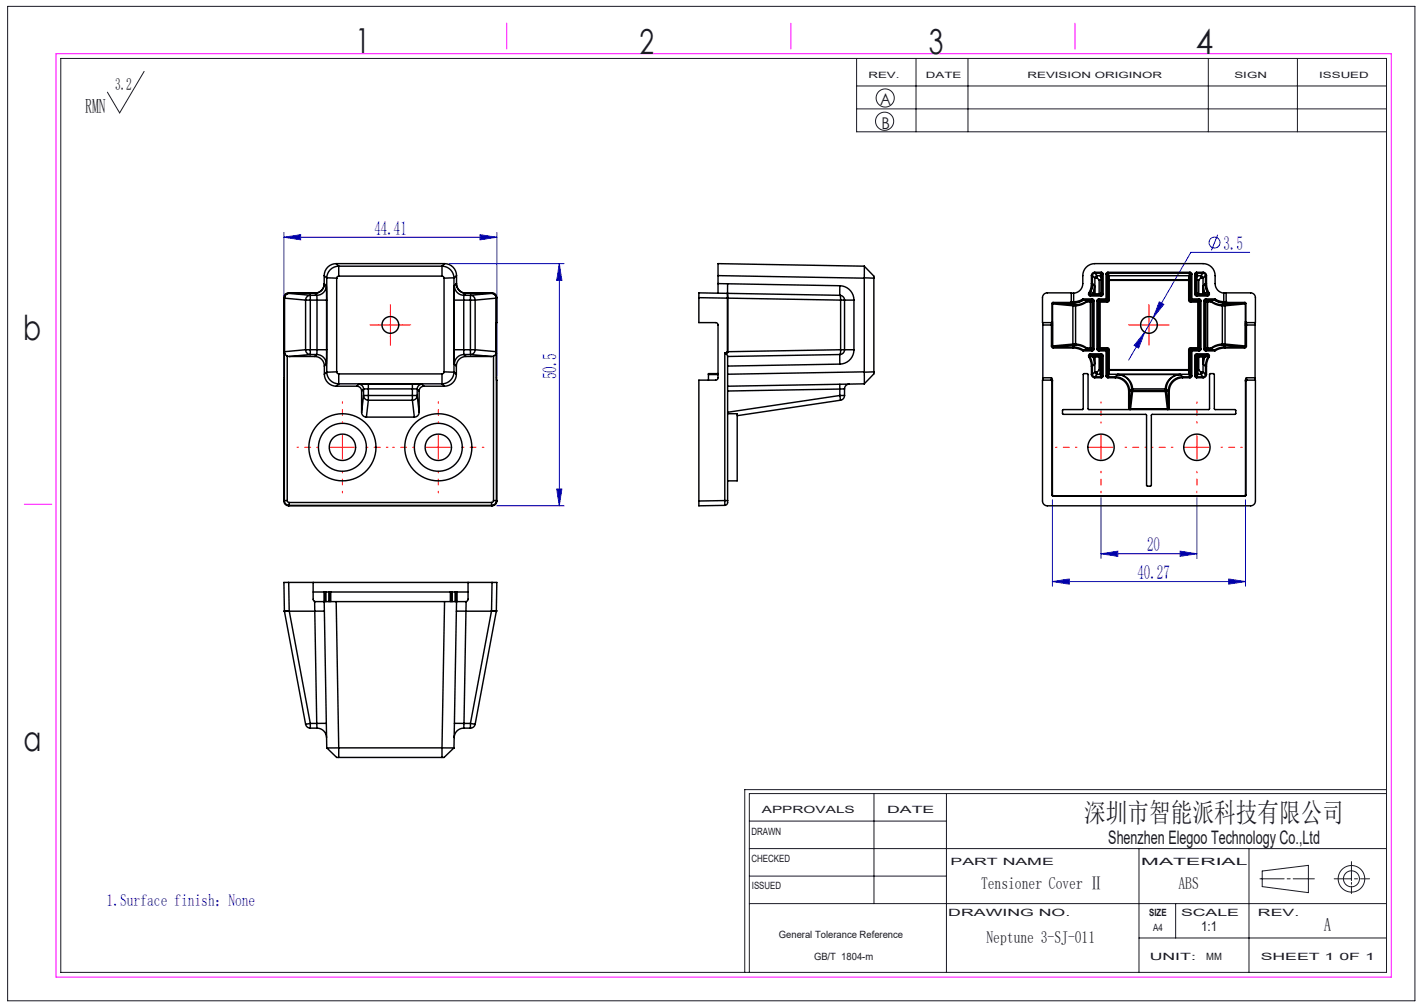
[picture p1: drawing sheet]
<svg xmlns="http://www.w3.org/2000/svg" width="297mm" height="210mm" viewBox="0 0 297 210" stroke-linecap="round" stroke-linejoin="round" font-family="sans-serif">
<g fill="none" stroke="#191924" stroke-width=".21">
<path d="M1.6 1.3h293.5v207.4h-293.5zM12.7 12.2h276.5v190.6h-276.5zM30.1 14.9l-5.1 8.6-2.6-4.3M178.7 12.2v15.3h110.5M178.7 17.9h110.5M191.1 12.2v15.3M201.9 12.2v15.3M252 12.2v15.3M270.6 12.2v15.3M178.7 22.7h110.5M156.3 177h132.9M156.3 171.2h41.1"/>
<path d="M182.3 165.5v22.9M197.4 165.5v37.3M237.6 177v25.8M260.5 177v25.8M281.9 179.7v4M289.2 165.5h-132.9v37.3M289.2 164.7h-133.9v38.1M156.3 188.4h132.9M156.3 182.7h41.1M237.6 195.6h51.6M245.2 188.4v7.2M262.8 183.3h5"/>
<path d="M263.3 181.6l9.6-1.1v5.7l-9.6-1.3zM268.5 183.3h.6M269.7 183.3h4.4M278.3 183.3h3.6M281.9 184v.4M281.9 184.8v1.5M282.5 183.3h.6M283.8 183.3h1.9"/>
<circle cx="184.5" cy="25.3" r="1.89"/>
<circle cx="184.6" cy="20.4" r="1.89"/>
<circle cx="281.9" cy="183.3" r="1.67"/>
<circle cx="281.9" cy="183.3" r="2.77"/>
</g>
<path d="M11.7 11.2h278.5v192.6h-278.5zM105.7 4.8v5.4M165 4.8v5.4M224.2 4.8v5.4M5.1 105.1h5.7" fill="none" stroke="#f0f" stroke-width=".21"/>
<g fill="none" stroke="#00f" stroke-width=".21">
<path d="M59.2 49.5l3.5-.6v1.1zM59.2 48.5v29.8M59.2 49.5h44.4M93.7 55h24M100.1 48.9l3.5 .6-3.5 .5zM103.6 48.5v29.8M116.7 55v50.5M116.7 55l.5 3.5h-1.1zM254 49l-1.3 3.2M260.6 52.6h-12.2l-13 22.5M238.8 69.3l-1.3 3.3-1-.6zM241.8 62.9l.9 .6-2.2 2.7z"/>
<path d="M103.6 105.5h14.1M116.1 102h1.1l-.5 3.5zM219.5 104.2v18.1M229.6 115.5l3.5-.6v1.1zM229.6 103.8v12.7M229.6 115.5h20M246.1 114.9l3.5 .6-3.5 .5zM249.6 103.8v12.7M259.8 104.2v18.1M219.5 121.3l3.5-.6v1.1zM219.5 121.3h40.3M256.3 120.7l3.5 .6-3.5 .5z"/>
<circle cx="253.3" cy="50.6" r="1.14"/>
</g>
<g fill="none" stroke="#f00" stroke-width=".21" stroke-dasharray="30.5 1.3 1.3 1.3" stroke-dashoffset="30.1">
<path d="M66.4 93.3h-4.5M71.4 88.3v-4.5M71.4 98.3v4.5M76.4 93.3h4.5M86.4 93.3h-4.5M91.4 88.3v-4.5M91.4 98.3v4.5M96.4 93.3h4.5M224.6 93.3h-4.5M229.6 88.3v-4.5M229.6 98.3v4.5M234.6 93.3h4.5"/>
<path d="M244.6 93.3h-4.5M249.6 88.3v-4.5M249.6 98.3v4.5M254.6 93.3h4.5"/>
</g>
<path d="M78.9 67.8h-1.7M81.4 65.3v-1.8M81.4 70.3v1.7M83.9 67.8h1.8M237.1 67.8h-1.7M239.6 65.3v-1.8M239.6 70.3v1.7M242.1 67.8h1.8" fill="none" stroke="#f00" stroke-width=".21" stroke-dasharray="30.5 1.3 1.3 1.3"/>
<path d="M78.9 67.8h5M81.4 65.3v5M237.1 67.8h5M239.6 65.3v5M68.9 93.3h5M71.4 90.8v5M88.9 93.3h5M91.4 90.8v5M227.1 93.3h5M229.6 90.8v5M247.1 93.3h5M249.6 90.8v5" fill="none" stroke="#f00" stroke-width=".21"/>
<g fill="#00f">
<path d="M238.8 69.3l-2.3 2.7 1 .6zM241.8 62.9l-1.3 3.3 2.2-2.7zM229.6 115.5l3.5-.6v1.1zM246.1 114.9l3.5 .6-3.5 .5z"/>
<path d="M59.2 49.5l3.5-.6v1.1zM100.1 48.9l3.5 .6-3.5 .5z"/>
<path d="M116.1 102h1.1l-.5 3.5zM116.7 55l.5 3.5h-1.1z"/>
<path d="M219.5 121.3l3.5-.6v1.1zM256.3 120.7l3.5 .6-3.5 .5z"/>
</g>
<g fill="none" stroke="#000" stroke-width=".3">
<path d="M67.6 59.1a2 2 0 0 1-2 2M67.6 57.5l.6 .5M67.6 59.1l.5 .5M67.6 57.5v1.6M67.7 59.2a2 2 0 0 1-2 2h-5.4M68.1 59.6v3M68.1 59.6a2 2 0 0 1-2 2M68.2 58v19.5M68.2 57.9l2 .1M68.2 57.9v.1M70.1 55a2.5 2.5 0 0 0-2.5 2.5M70.1 55l.5 .5"/>
<path d="M70.1 55h22.6M70.2 58v19.5M70.6 57.6l-.3 .1-.1 .3M70.6 55.5a2.5 2.5 0 0 0-2.4 2.4M70.6 57.6h21.6M70.6 55.5v2.1M70.6 55.5h21.6M92.2 57.6l.3 .1 .1 .3M92.2 55.5a2.5 2.5 0 0 1 2.5 2.4M92.2 55.5v2.1M92.6 58v19.5M92.7 55a2.5 2.5 0 0 1 2.5 2.5"/>
<path d="M92.7 55l-.5 .5M94.7 57.9l-2.1 .1M94.7 57.9v.1M94.7 58v19.5M94.8 59.6l-.1 3M94.8 59.6a2 2 0 0 0 2 2M95.2 59.2a2 2 0 0 0 2 2M95.2 59.1a2 2 0 0 0 2 2M95.2 57.5l-.5 .5M95.2 57.5v1.6M95.2 59.1l-.4 .5M149.8 59.1v2"/>
<path d="M149.8 57.5v1.6M149.8 59.1l2 .1M149.8 57.5l30.5 .5M151.8 59.2v2M151.8 59.2l23.4 .4M175.2 59.6v2M175.2 59.6a3 3 0 0 1 2.9 3M180.3 55.5v2.4M180.3 55.5l-30.5-.5v2.5M180.3 55.5l2 2.1v.4M180.3 58v19.5M180.3 57.9l2 .1"/>
<path d="M180.3 57.9v.1M182.3 58v19.5M227.6 59.1l-.2 1.4-.3 .6M227.6 59.1h.2M227.6 57.5h.2M227.6 57.5v1.6M227.8 59.1v.8l-.5 1.3M227.8 57.5v1.6M227.8 57.5l.6 .5M227.8 59.1l.1 .1M227.9 59.2l-.2 1-.4 1M227.9 59.2l.4 .4"/>
<path d="M228.3 59.6l-.3 1.4M228.3 59.6v1.7M228.3 56.8a.7 .7 0 0 0-.7 .7M228.3 56.8v.2M228.3 57l-.3 .1-.2 .4M228.3 56.8h1.4M228.3 57h1.4M228.3 57l.6 .5M228.4 58v3.3M228.4 58h.4M228.8 58l.4 .4M228.9 57.5l-.4 .1-.1 .4"/>
<path d="M228.9 57.5h.5M228.9 57.5v.5M229.2 58.4v2.9M229.2 58.4h.4M229.4 57.5l.2 .2M229.6 58.4v2.7M229.6 57.7v.7M229.7 56.8l.3 .1 .1 .3M229.7 56.8v.2M229.7 57l.2 .2M229.7 57l-.3 .5M229.9 57.2h.2"/>
<path d="M229.9 57.2v4.1M229.9 57.2l-.3 .5M230.1 57.2v4.1M230.7 57.2h.2M230.7 57.2v5.1M230.9 57.2v5.1M230.9 57.2l.2 .5M231.1 56.8l-.3 .1-.1 .3M231.1 57l-.2 .2M231.1 56.8v.2M231.1 56.8h17.1M231.1 57h17.1"/>
<path d="M231.1 57l.2 .5M231.1 57.7v.8M231.1 58.5h.2M231.1 58.5v4.1M231.3 57.5l-.2 .2M231.3 57.5h16.6M231.3 57.5v.8M231.3 58.3l-.2 .2M231.3 58.3v.2M231.3 58.3h16.6M231.3 58.5v4.1M231.3 58.5h16.6"/>
<path d="M247.9 58.3l.2 .2M247.9 58.5h.2M247.9 58.3v.2M247.9 58.5v4.1M247.9 57.5l.2 .2M247.9 57.5v.8M248.1 58.5v4.1M248.1 57.7v.8M248.2 56.8l.3 .1 .1 .3M248.2 56.8v.2M248.2 57l.2 .2M248.2 57l-.3 .5"/>
<path d="M248.4 57.2h.2M248.4 57.2v5.1M248.4 57.2l-.3 .5M248.6 57.2v5.1M249.2 57.2h.2M249.2 57.2v4.1M249.4 57.2v4.1M249.4 57.2l.2 .5M249.6 56.8l-.3 .1-.1 .3M249.6 56.8v.2M249.6 57l-.2 .2M249.6 56.8h1.3"/>
<path d="M249.6 57h1.3M249.6 57l.2 .5M249.6 57.7l.1 .7M249.7 58.4v2.7M249.7 58.4h.3M249.8 57.5l-.2 .2M249.8 57.5h.6M250 58.4v2.9M250.4 57.5l.4 .1 .1 .4M250.4 57.5v.5M250.4 58l-.4 .4M250.9 58h-.5"/>
<path d="M250.9 58v3.3M250.9 56.8a.7 .7 0 0 1 .7 .7M250.9 56.8v.2M250.9 57l.4 .1 .1 .4M250.9 57l-.5 .5M251 59.6l.3 1.4M251 59.6v1.7M251.4 59.2l.1 1 .5 1M251.4 59.2l-.4 .4M251.4 57.5h.2M251.4 59.1l.1 .8 .5 1.3M251.4 59.1h.2"/>
<path d="M251.4 57.5v1.6M251.4 57.5l-.5 .5M251.4 59.1v.1M251.6 59.1l.1 .7 .5 1.3M251.6 57.5v1.6M59.2 62.1l.1 42.3M59.2 62.1l.1 .1M59.3 78.8l-.1 25.7M59.3 62.2h.1M59.3 73.3l.1 .5M59.3 73.3h.1M59.3 62.2v11.1"/>
<path d="M59.3 62.2l4.4 .4M59.4 73.8l.5 .5M59.9 74.3h.4M59.9 74.3v30.1M60.2 61.1h5.4M60.2 61.1a1 1 0 0 0-1 1M60.2 61.1l.1 .1M60.3 61.2a1 1 0 0 0-1 1M60.3 61.2l4.4 .4M60.3 74.3h5.4M63.7 62.6h1M63.7 72.9h1"/>
<path d="M63.7 72.9a1 1 0 0 0 1 1M63.7 62.6v10.3M63.7 72.9l-4.4 .4M64.7 61.6v1M64.7 61.6a1 1 0 0 0-1 1M64.7 72.9v1M64.7 73.9h1.4M64.7 72.9h1.4M64.7 62.6h1.4M64.7 61.6h1.4M64.7 62.6v10.3M64.7 73.9l-4.4 .4"/>
<path d="M65.6 61.1l.5 .5M65.7 74.3a2 2 0 0 1 2 2M66.1 73.9a2 2 0 0 1 2 2M66.1 61.6v1M66.1 73.9l-.4 .4M66.1 72.9v1M66.1 72.9h2M66.1 62.6h2M66.1 62.6v10.3M67.7 78a2.5 2.5 0 0 0 2.5 2.5M67.7 76.3v1.7M68.1 75.9l-.4 .4"/>
<path d="M68.1 72.9v3M68.1 62.6v10.3M68.2 77.5v.1M68.2 77.5l-.5 .5M68.2 77.6a2.5 2.5 0 0 0 2.4 2.4M70.2 77.5l.1 .3 .3 .2M70.2 77.5l-2 .1M70.6 78h21.6M70.6 78v2M92.2 78v2M92.6 77.5l-.1 .3-.3 .2M92.6 77.5l2.1 .1"/>
<path d="M94.7 77.6a2.5 2.5 0 0 1-2.5 2.4M94.7 77.5v.1M94.7 77.5l.5 .5M94.7 72.9l.1 3M94.7 62.6h2M94.7 72.9h2M94.7 62.6v10.3M94.8 75.9l.4 .4M95.2 78a2.5 2.5 0 0 1-2.5 2.5M95.2 76.3v1.7M96.7 72.9l.1 1M96.7 62.6v10.3"/>
<path d="M96.7 72.9h1.4M96.7 62.6h1.4M96.8 61.6l-.1 1M96.8 73.9a2 2 0 0 0-2 2M96.8 73.9h1.3M96.8 61.6h1.3M96.8 73.9l.4 .4M97.2 74.3a2 2 0 0 0-2 2M97.2 74.3h5.3M97.2 61.2h5.3M97.2 61.1l-.4 .5M98.1 72.9v1"/>
<path d="M98.1 61.6v1M98.1 72.9h1M98.1 62.6h1M98.1 61.6a1 1 0 0 1 1 1M98.1 62.6v10.3M98.1 73.9l4.4 .4M99.1 72.9a1 1 0 0 1-1 1M99.1 62.6v10.3M99.1 72.9l4.4 .4M102.5 61.2l-4.4 .4M102.5 61.2a1 1 0 0 1 1 1M102.5 61.2h.1"/>
<path d="M102.6 61.1h-5.4M102.6 61.1a1 1 0 0 1 1 1M102.6 61.1l-.1 .1M102.9 74.3h-.4M102.9 74.3v30.1M103.4 73.8l-.5 .5M103.5 73.3l-.1 .5M103.5 62.2l-4.4 .4M103.5 62.2h.1M103.5 73.3h.1M103.5 62.2v11.1M103.6 78.8v25.7"/>
<path d="M103.6 62.1l-.1 42.3M103.6 62.1l-.1 .1M145.8 62.1v5.2h3.6l.2 .1 .2 .4-.1 11.1-.4 .4h-3.5v25.2M145.8 62.1l5.9 .1M147.8 78.1h2M147.8 78.1v1.2M149.8 77.9h-2v.2M151.2 73.6l.3 .2M151.2 73.6v30.8M151.5 73.8l.3 .5v30.1M151.7 61.2v1M151.7 61.2l-5.9-.1v1"/>
<path d="M151.7 61.2l.1 1M151.7 61.2l23.5 .4M151.7 73.3l-.5 .3M151.7 73.3h.1M151.7 62.2h.1M151.7 62.2v11.1M151.8 73.3l-.3 .5M151.8 62.2l23.5 .4M151.8 62.2v11.1M175.2 61.6l.1 1M175.2 61.6a1 1 0 0 1 .9 1M175.2 73.9v2"/>
<path d="M175.2 73.9l-23.4 .4M175.2 75.9l-23.4 .4M175.3 72.9l-.1 1M175.3 72.9h.8M175.3 62.6h.8M175.3 62.6v10.3M175.3 72.9l-23.5 .4M176.1 72.9a1 1 0 0 1-.9 1M176.1 72.9h2M176.1 62.6h2M176.1 62.6v10.3M178.1 72.9a3 3 0 0 1-2.9 3"/>
<path d="M178.1 62.6v10.3M180.3 77.5l-28.5 .5M180.3 77.5v.1M180.3 77.6v2.4M182.3 77.5l-2 .1M182.3 77.5v.5l-2 2M217.5 67.3v.5M217.5 78.8v.5M217.5 67.8h1.8M217.5 78.8h1.8M217.5 67.8v11M219.2 79.3l.2 .2"/>
<path d="M219.3 79.3h-1.9v25.2a1 1 0 0 0 1 1h42.4a1 1 0 0 0 1-1v-25.2h-1.8M219.3 79.3l.2 .2M219.3 67.3v.5M219.3 78.8v.5M219.3 78.8l.2 .5M219.3 72.2l.1 .3 .3 .1M219.3 72.2h.2M219.3 67.8v4.4M219.4 67.1l-.2 .2M219.4 63.3v3.8M219.4 79.5v23.8M219.4 79.5h.1"/>
<path d="M219.4 67.1h.1M219.4 63.3l.1 .1M219.5 67.1l-.2 .2M219.5 67.1v.7h-.2M219.5 79.3v.2M219.5 79.3v23.9M219.5 72.2l.2 .2M219.5 72.1l.2 .2M219.5 63.4v8.8M219.5 72.1v.1M219.5 63.4h.1M219.6 63.4l4.2 .4"/>
<path d="M219.6 63.1l-.2 .2M219.6 63.1h3.6M219.6 63.1l.1 .1M219.7 72.4v.2M219.7 72.6h4.1M219.7 72.4h4.1M219.7 63.2l-.2 .2M219.7 63.2l4.2 .4M219.7 72.3v.1M223.2 63.1h.6M223.2 63.1h.1M223.4 62.9v-1.8h-5a1 1 0 0 0-1 1v5.2h1.9"/>
<path d="M223.4 62.9l-.2 .2M223.4 62.9h.5M223.4 61.1h.5M223.8 71.8l.1 .2M223.8 71.8l-4.3 .3M223.8 63.8v8M223.8 71.8h.5M223.8 63.8h.5M223.8 72.6l1.1 .1 1 .5M223.8 72.4v.2M223.8 72.4l1.1 .1 1.1 .5M223.8 63.1l.1 .1"/>
<path d="M223.9 62.9l-.1 .2M223.9 63.2h-4.1l-.2 .2M223.9 63.2l.4 .4M223.9 62.9v.2M223.9 61.1v1.8M223.9 62.9h.1M223.9 63.6l-.1 .2M223.9 72l-4.2 .3M223.9 72h.4M223.9 63.6h.4M223.9 63.1h-.1M224.3 71.8v.2"/>
<path d="M224.3 63.6v.2M224.3 72h.1M224.3 72l-.5 .4M224.3 71.8h.1M224.3 72l1.5 .3 .9 .5M224.3 63.6h.1M224.3 71.8l1.5 .3 .9 .5M224.3 63.8h.1M224.3 63.8v8M225.9 62.3l-.6 .4-1.4 .2M225.9 62.3l.1 .2M225.9 73.2h1.9"/>
<path d="M225.9 62.3h1.9M226 73l-.1 .2M226 62.5l-.7 .4-1.4 .2M226 73h.1M226 62.5h.1M226 73h1.8M226 62.5h1.8M226 62.5v.1M226 78l.8-.1 .1 .2v7.1l.2 .2h25l.2-.2v-7.1l.1-.2h.7l.2 .2v7.2l4.3 .1 .1 .2v.7l-.2 .1-17.3 .1-.1 14.7-.1 .2h-.7l-.2-.2v-14.7l-17.5-.2v-.7l.2-.2h3.9l.2-.1zM226 62.6a4 4 0 0 1-2.1 .6M226 62.6l.7 .2M226.7 63l-.9 .5-1.5 .3"/>
<path d="M226.7 72.6v.2M226.7 63h.7M226.7 72.8h.1M226.7 62.8l-1.4 .6-1 .2M226.7 62.8v.2M226.7 72.8l-.7 .2M226.7 62.8h.9M226.7 62.8h.1M227.1 74.4l.3 .6 .2 1.4M227.1 61.1v.4l.3 .2M227.1 61.1l.2 .1M227.3 74.3l-.2 .1"/>
<path d="M227.3 74.3l.5 1.3v.8M227.3 61.2l.1 .3M227.3 74.3l.7 .2M227.3 61.2l.2 .3M227.3 61.2h.1M227.4 72.6h-.7M227.4 72.6l.2 .2M227.4 63h.4M227.4 72.6h.4M227.4 63v9.6M227.4 73.8l-.3 .2v.4M227.4 73.8v.2"/>
<path d="M227.4 74l-.1 .3M227.4 61.5v.2M227.4 74l.8 .2M227.4 73.8h2.3M227.4 61.7h2.3M227.4 74h2.3M227.4 61.5h2.3M227.5 61.5h-.1M227.6 62.8l.2 .2M227.6 72.8h-.9M227.6 62.8l-.2 .2M227.6 72.8l.2 .2"/>
<path d="M227.6 78.1a.7 .7 0 0 0 .7 .7M227.6 76.4h.2M227.6 78.1h.2M227.6 76.4v1.7M227.8 72.6l-.2 .2M227.8 72.6l.2 .2M227.8 63v9.6M227.8 62.3l.3 .2 .1 .2M227.8 73v.2M227.8 62.3v.2M227.8 62.5l.2 .2M227.8 62.5l-.2 .3"/>
<path d="M227.8 78.1l.2 .3 .3 .2M227.8 76.4v1.7M228 72.8l-.2 .2M228 72.8h.2M228 62.7h.2M228 74.4v.1M228 62.7v10.1M228 62.7l-.2 .3M228 74.4h.3M228 74.5l.3 1.4M228 61l-.7 .2M228 61l.2 .3"/>
<path d="M228.2 74.2l-.2 .2M228.2 74.2h.3M228.2 72.8l-.1 .3-.3 .1M228.2 62.7v10.1M228.2 61.3l-.7 .2M228.3 75.9l-.5 .5M228.3 74.4v1.5M228.3 74.4h.1M228.3 61.3h-.1M228.3 78.6v.2M228.3 78.8h1.4M228.3 78.6h1.4"/>
<path d="M228.4 77.6l-.6 .5M228.4 74.4v3.2M228.4 61.3h-.1M228.4 74.4l.8 .1M228.4 77.6l.1 .3 .4 .2M228.5 74.2l-.2 .2M228.5 74.2h.1M228.6 74.2l-.2 .2M228.6 74.2h.7M228.8 72.8l.1 .3 .3 .1M228.8 72.8h.2M228.8 62.7h.2"/>
<path d="M228.8 62.7v10.1M228.8 77.6h-.4M228.9 78.1l-.6 .5M228.9 78.1h.5M228.9 77.6v.5M229 72.8l.2 .2M229 62.7v10.1M229 62.7l.2 .3M229.2 62.3l-.3 .2-.1 .2M229.2 62.5l-.2 .2M229.2 62.3v.2M229.2 73v.2"/>
<path d="M229.2 73.2h1.5M229.2 62.3h1.5M229.2 73h1.5M229.2 62.5h1.5M229.2 62.5l.2 .3M229.2 61.3h-.8M229.2 61.3h.2M229.2 74.4v2.8M229.2 77.2l-.4 .4M229.2 77.2h.2M229.2 74.4h.2M229.2 72.5l.2 .2"/>
<path d="M229.2 72.5h.2M229.2 63h.2M229.2 72.5l-.2 .3M229.2 63v9.5M229.3 74.2l-.1 .2M229.3 74.2h.1M229.4 61.3l.3 .2M229.4 77.2v.9M229.4 74.2l.2 .2M229.4 74.2v.2M229.4 74.4h.2M229.4 74.4v2.8"/>
<path d="M229.4 78.1l.3 .5M229.4 62.8l-.2 .2M229.4 72.5v.2M229.4 62.8v.2M229.4 72.7l-.2 .3M229.4 62.8h1.5M229.4 72.7h1.5M229.4 72.5h1.5M229.4 63v9.5M229.4 63h1.5M229.6 61.1l-.2 .2M229.6 61.1l.3 .2"/>
<path d="M229.6 77.1l-.2 .1M229.6 77.1v.8M229.6 74.4v2.7M229.6 77.9l-.2 .2M229.6 77.9l.3 .5M229.7 73.8l.3 .1 .1 .3M229.7 73.8v.2M229.7 61.5v.2M229.7 78.6v.2M229.7 74l.2 .2M229.7 74l-.3 .2M229.9 74.2h.2"/>
<path d="M229.9 61.3l-.2 .2M229.9 61.3h.2M229.9 78.4l-.2 .2M229.9 78.4h.2M229.9 74.2v4.2M229.9 74.2l-.3 .2M230.1 78.4l-.1 .3-.3 .1M230.1 61.3l-.1 .3-.3 .1M230.1 74.2v4.2M230.7 78.4l.1 .3 .3 .1M230.7 73v.2M230.7 62.3v.2"/>
<path d="M230.7 62.3h.2M230.7 73.2h.2M230.7 78.4h.2M230.7 73l.2 .2M230.7 73.2v5.2M230.7 62.5l.2 .3M230.9 78.4l.2 .2M230.9 62.3l-.2 .2M230.9 73.2v5.2M230.9 62.3l.2 .3M230.9 72.7l.2 .2M230.9 72.5v.2"/>
<path d="M230.9 62.8v.2M230.9 72.5l.3 .1 .1 .3M230.9 72.7l-.2 .3M231.1 78.6v.2M231.1 78.8h1.5M231.1 78.6h1.5M231.1 77.9l.2 .2M231.1 77.9l-.2 .5M231.1 62.6l-.2 .2M231.1 77.1l.2 .1M231.1 72.9h.2M231.1 77.1h.2"/>
<path d="M231.1 62.6h.2M231.1 72.9l-.2 .3M231.1 72.9v4.2M231.1 77.1v.8M231.3 78.1h16.6M231.3 78.1l-.2 .5M231.3 62.6l-.1 .3-.3 .1M231.3 77.1v.1M231.3 77.2v.9M231.3 77.2h16.6M231.3 72.9v4.2M231.3 77.1h16.6"/>
<path d="M232.6 78.8a2.8 2.8 0 0 1 2.8 2.8M232.6 78.6v.2M232.6 78.6a3 3 0 0 1 3 3M233.1 78.1a3 3 0 0 1 2.9 3M233.1 78.1a3.1 3.1 0 0 1 3.1 3M233.1 78.1h13.1M233.1 78.1l-.5 .5M246.2 78.1a3 3 0 0 0-3 3M246.2 78.1a3.1 3.1 0 0 0-3.2 3M246.2 78.1l.5 .5M246.7 78.8a2.8 2.8 0 0 0-2.8 2.8M246.7 78.6a3 3 0 0 0-3 3"/>
<path d="M246.7 78.6v.2M246.7 78.8h1.5M246.7 78.6h1.5M247.9 77.1h.2M247.9 77.1v.1M247.9 72.9h.2M247.9 62.6h.2M247.9 62.6l.1 .3 .3 .1M247.9 77.2v.9M247.9 72.9v4.2M247.9 78.1l.3 .5M248.1 62.6l.2 .2"/>
<path d="M248.1 77.1l-.2 .1M248.1 72.9l.3 .3M248.1 72.9v4.2M248.1 77.1v.8M248.1 77.9l-.2 .2M248.1 77.9l.3 .5M248.2 78.6v.2M248.3 72.7l-.2 .2M248.3 72.5v.2M248.3 72.5l-.3 .1-.1 .3M248.3 62.8v.2M248.3 72.7l.3 .3"/>
<path d="M248.3 62.8h1.5M248.3 72.7h1.5M248.3 72.5h1.5M248.3 63h1.5M248.4 78.4l-.2 .2M248.4 78.4h.2M248.4 62.3h.2M248.4 62.3l.2 .2M248.4 73.2h.2M248.4 73.2v5.2M248.4 62.3l-.3 .3M248.6 78.4l-.1 .3-.3 .1"/>
<path d="M248.6 62.3v.2M248.6 73l-.2 .2M248.6 73v.2M248.6 73.2v5.2M248.6 73.2h1.5M248.6 62.3h1.5M248.6 73h1.5M248.6 62.5h1.5M248.6 62.5l-.3 .3M249.2 78.4l.1 .3 .3 .1M249.2 61.3l.1 .3 .3 .1M249.2 78.4h.2"/>
<path d="M249.2 61.3h.2M249.2 74.2h.2M249.2 74.2v4.2M249.4 78.4l.2 .2M249.4 61.3l.2 .2M249.4 74.2v4.2M249.4 74.2l.2 .2M249.6 73.8l-.3 .1-.1 .3M249.6 73.8v.2M249.6 78.6v.2M249.6 61.5v.2M249.6 74l-.2 .2"/>
<path d="M249.6 78.8h1.3M249.6 73.8h2.2M249.6 61.7h2.2M249.6 74h2.2M249.6 61.5h2.2M249.6 78.6h1.3M249.6 74l.2 .2M249.6 77.9l.2 .2M249.6 77.9l-.2 .5M249.6 77.1l.2 .1M249.6 74.4h.2M249.6 74.4v2.7"/>
<path d="M249.6 77.1v.8M249.7 61.1l.2 .2M249.7 61.1l-.3 .2M249.8 62.8l.2 .2M249.8 62.8v.2M249.8 72.5v.2M249.8 72.5h.2M249.8 63h.2M249.8 72.7l.3 .3M249.8 63v9.5M249.8 78.1h.6M249.8 78.1l-.2 .5"/>
<path d="M249.8 74.2l-.2 .2M249.8 74.2v.2M249.8 74.2h.1M249.8 77.2h.2M249.8 74.4h.2M249.8 74.4v2.8M249.8 77.2v.9M249.9 61.3l-.3 .2M249.9 61.3h.1M249.9 74.2l.1 .2M250 72.5l-.2 .2M250 72.5l.3 .3"/>
<path d="M250 63v9.5M250 61.3h.9M250 74.4v2.8M250 77.2l.4 .4M250.1 62.3l.3 .2 .1 .2M250.1 73v.2M250.1 62.3v.2M250.1 62.5l.2 .2M250.1 62.5l-.3 .3M250.3 62.7h.2M250.3 72.8l-.2 .2M250.3 72.8h.2"/>
<path d="M250.3 62.7v10.1M250.3 62.7l-.3 .3M250.4 77.6v.5M250.4 78.1l.5 .5M250.4 77.6h.5l-.1 .3-.4 .2M250.5 72.8l-.1 .3-.3 .1M250.5 62.7v10.1M250.7 74.2l.2 .2M250.7 74.2h-.8M250.8 74.2l.2 .2M250.8 74.2h-.1M250.9 74.4v3.2l.5 .5"/>
<path d="M250.9 61.3h.1M250.9 74.4l-.9 .1M250.9 78.6v.2M251 75.9l.4 .5M251 74.4h-.1M251 74.4v1.5M251 61.3h.1M251.1 61.3l.7 .2M251.1 72.8l.1 .3 .3 .1M251.1 62.7h.2M251.1 72.8h.2M251.1 62.7v10.1"/>
<path d="M251.1 74.2l.2 .2M251.1 74.2h-.3M251.3 74.5l-.3 1.4M251.3 61l.7 .2M251.3 61l-.2 .3M251.3 72.8l.2 .2M251.3 74.4v.1M251.3 62.7v10.1M251.3 62.7l.2 .3M251.3 74.4h-.3M251.4 78.1l-.1 .3-.4 .2M251.4 78.1h.2"/>
<path d="M251.4 76.4h.2M251.4 76.4v1.7M251.5 62.3l-.3 .2-.1 .2M251.5 62.3v.2M251.5 62.5l-.2 .2M251.5 73v.2M251.5 73.2h1.9M251.5 62.3h1.9M251.5 73h1.8M251.5 62.5h1.8M251.5 62.5l.2 .3M251.5 72.6l.2 .2"/>
<path d="M251.5 72.6h.4M251.5 63h.4M251.5 72.6l-.2 .2M251.5 63v9.6M251.6 78.1a.7 .7 0 0 1-.7 .7M251.6 76.4v1.7M251.7 62.8l-.2 .2M251.7 72.8h.9M251.7 62.8l.2 .2M251.7 72.8l-.2 .2M251.8 61.5h.1M251.8 73.8l.4 .2v.4"/>
<path d="M251.8 73.8v.2M251.8 74l.2 .3M251.8 61.5v.2M251.8 74l-.7 .2M251.9 72.6h.7M251.9 72.6l-.2 .2M251.9 63v9.6M252 61.2l-.2 .3M252 61.2h.1M252 74.3l.2 .1M252 74.3l-.5 1.3-.1 .8M252 74.3l-.7 .2"/>
<path d="M252.2 74.4l-.5 1.3-.1 .7M252.2 61.1v.4l-.4 .2M252.2 61.1l-.2 .1M252.6 72.8l.7 .2M252.6 62.8h-.9M252.6 62.8h.1M252.6 72.8h.1M252.6 62.8l1.3 .6 1 .2M252.6 62.8v.2M252.6 72.6v.2M252.6 63l.9 .5 1.4 .3M252.6 63h-.7"/>
<path d="M253.3 62.6a4 4 0 0 0 2.1 .6h4.1M253.3 62.6l-.7 .2M253.3 73l.1 .2M253.3 73h.1M253.3 62.5h.1M253.3 62.5l1.3 .5 .6 .1M253.3 62.5v.1M253.4 62.3l.6 .3 1.2 .3M253.4 62.3l-.1 .2M254.9 71.8v.2M254.9 71.8l-1.4 .3-.9 .5M254.9 63.8h.1"/>
<path d="M254.9 63.8v8M254.9 72l-1.4 .3-.9 .5M254.9 63.6v.2M254.9 63.6h.1M255 71.8v.2M255 63.6v.2M255 72h-.1M255 72l.4 .4M255 72h.3M255 63.6h.3M255 71.8h.5M255 63.8h.5"/>
<path d="M255 71.8h-.1M255.2 63.1h.2M255.2 61.1h.5M255.2 62.9v.2M255.2 61.1a2 2 0 0 1-1.8-2 3.9 3.9 0 0 0-.7-3.4 2.5 2.5 0 0 0-1.8-.7h-22.6a2.5 2.5 0 0 0-2.5 2.5 3.9 3.9 0 0 1-.3 2.7l-.8 .8-.8 .1M255.2 61.1v1.8M255.2 62.9h.2M255.3 63.6l.2 .2M255.3 72l4.2 .3M255.4 62.9v.2M255.4 72.6l-1 .1-1 .5M255.4 72.4v.2"/>
<path d="M255.4 72.4l-1.1 .1-1 .5M255.4 72.6h4.2M255.4 72.4h4.2M255.4 63.1l-.4 .5M255.5 71.8l-.2 .2M255.5 63.8v8M255.5 71.8l4.2 .3M255.7 62.9v-1.8h5.1a1 1 0 0 1 1 1v5.2h-1.8M255.7 62.9l.2 .2M255.7 62.9h-.3M255.9 63.1h-.5M255.9 63.1h3.7"/>
<path d="M255.9 63.1h.1M259.5 63.2l.2 .2M259.5 63.2l-4.2 .4M259.5 63.2h.1M259.5 72.3l.1 .1M259.6 72.4v.2M259.6 63.1l.2 .2M259.6 63.1l-.1 .1M259.7 72.1l-.2 .2M259.7 63.4v8.7M259.7 72.1l.1 .1M259.7 63.4l-4.2 .4"/>
<path d="M259.8 67.8h.2M259.8 72.2l-.2 .2M259.8 72.2h.2M259.8 67.8v4.4M259.8 79.3v.2M259.8 79.3v23.9M259.8 67.1v.7M259.8 67.1l.2 .2M259.8 79.5h.1M259.8 67.1h.1M259.8 63.3v3.8M259.8 79.5v23.8"/>
<path d="M259.8 63.3l-.1 .1M260 78.8l-.2 .5M260 78.8v.5M260 72.2l-.2 .3-.2 .1M260 67.8h1.8M260 78.8h1.8M260 67.8v4.4M260 79.3l-.2 .2M260 67.3v.5M261.8 78.8v.5M261.8 67.8v11M261.8 67.3v.5"/>
<path d="M70.2 80.5h4.2M70.6 80h21.6M70.6 80l-.4 .5M74.4 80.5a1 1 0 0 1 1 1M74.8 80.1a1 1 0 0 1 1 1M74.8 80.1l-.4 .4M75.4 86a1 1 0 0 0 1 1M75.4 81.5v4.5M75.8 82.5a1 1 0 0 0 1 1M75.8 82.5h1M75.8 81.1v1.4M75.8 82.5l-.4 3.5"/>
<path d="M75.8 81.1l-.4 .4M76.4 87h10M76.8 80.1h-2M76.8 80.1v1M76.8 81.1h-1M76.8 82.5v1M76.8 80.1h9.2M76.8 81.1h9.2M76.8 82.5h9.2M76.8 83.5h9.2M76.8 81.1v1.4M76.8 83.5l-.4 3.5"/>
<path d="M86 80.1h2M86 80.1v1M86 81.1h1M86 82.5v1M86 82.5h1M86 81.1v1.4M86 83.5l.4 3.5M87 82.5a1 1 0 0 1-1 1M87 81.1v1.4M87 82.5l.4 3.5M87 81.1l.4 .4M87.4 86a1 1 0 0 1-1 1"/>
<path d="M87.4 81.5v4.5M88 80.1a1 1 0 0 0-1 1M88 80.1l.4 .4M88.4 80.5a1 1 0 0 0-1 1M88.4 80.5h4.3M92.2 80l.5 .5M151.8 86.3h2v14h-2M175.2 80.1v1M175.2 82.5l.1 1M175.2 82.5h.9M175.2 81.1l-23.4 .4M175.2 81.1v1.4"/>
<path d="M175.2 82.5l-23.4 3.5M175.3 83.5l-21.5 3.2M176.1 81.1h-.9M176.1 82.5a1 1 0 0 1-.8 1M176.1 81.1v1.4M177.1 80.1a1 1 0 0 0-1 1M180.3 80l-28.5 .5M235.4 85l.2 .4 .1-.2M235.4 81.6h.2M235.4 85h.2M235.4 81.6v3.4M235.6 85l.1 .2"/>
<path d="M235.6 81.6v3.4M235.7 85.2h.1M235.8 85.2v.2M235.8 85.2h7.7M236 81.1v.1M236 81.4l.2 .2M236 81.4h.2M236 81.2h.2M236 81.4l-.4 3.6M236 81.2l-.4 .4M236 81.2v.2M236.2 81.1h-.2"/>
<path d="M236.2 81.1h6.8M236.2 81.1v.1M236.2 81.4v.2M236.2 81.6l-.4 3.6M236.2 81.6h6.8M236.2 81.2v.2M236.2 81.4h6.8M243 81.4h.2M243 81.2h.2M243 81.4v.2M243 81.6l.5 3.6M243 81.2v.2"/>
<path d="M243 81.1h.2M243 81.1v.1M243.2 81.4l-.2 .2M243.2 81.4l.5 3.6M243.2 81.2l.5 .4M243.2 81.2v.2M243.2 81.1v.1M243.5 85.2v.2M243.5 85.2h.1M243.7 85l-.2 .2M243.7 85h.2M243.7 81.6h.2"/>
<path d="M243.7 81.6v3.4M243.9 85l-.2 .4-.2-.2M243.9 81.6v3.4M59.2 104.5a1 1 0 0 0 1 1M59.3 104.4a1 1 0 0 0 1 1M59.3 104.4h.6M59.3 104.4l-.1 .1M59.9 104.4l.1 .3 .3 .1M60.2 105.5h42.4M60.3 104.8v.6M60.3 105.4h42.2M60.3 104.8h42.2"/>
<path d="M60.3 105.4l-.1 .1M102.5 104.8v.6M102.5 105.4l.1 .1M102.9 104.4l-.1 .3-.3 .1M102.9 104.4h.6M103.5 104.4a1 1 0 0 1-1 1M103.5 104.4l.1 .1M103.6 104.5a1 1 0 0 1-1 1M145.8 104.5v1l5.4-.1M151.2 104.4v1M151.2 104.4h.6M151.2 104.4l-5.4 .1"/>
<path d="M151.8 104.4a.83 .83 0 0 1-.6 1M219.4 103.3l.2 .2M219.5 103.2l.2 .2M219.5 103.2l-.1 .1M219.6 103.5h40M219.7 103.4l-.1 .1M219.7 103.4h39.9M259.6 103.4v.1M259.8 103.2l-.2 .2M259.8 103.2v.1M259.8 103.3l-.2 .2M59.3 127.4h.1"/>
<path d="M59.3 127.4v.1M59.3 127.5h.1M59.3 127.5l4.4 23.5M60.2 121.5h-1l.1 5.9M60.2 121.5l.1 5.9M60.2 121.5h42.4M60.3 127.4h-1M60.3 127.4l-1 .1M60.3 127.4l4.4 23.5M60.3 127.5h7.4M65.3 121.5v3.5l.3 .4M65.3 123.5h2.3"/>
<path d="M65.6 125.4l2 .1M65.6 125.4l.5 25.5M67.6 123.5h.2M67.6 123.5v2M67.6 125.5h2.5M67.6 125.5l.6 30.5M67.8 123.5h.2M67.8 123.5v2M68 123.5v2M68 123.5h.6M68.6 123.5h.2M68.6 123.5v2"/>
<path d="M68.8 123.5h.2M68.8 123.5v2M69 123.5h24.9M69 123.5v2M70.1 125.5h22.6M70.1 125.5l.5 30.5M92.7 125.5h2.5M92.7 125.5l-.5 30.5M93.9 123.5h.2M93.9 123.5v2M94.1 123.5h.2M94.1 123.5v2"/>
<path d="M94.3 123.5h.6M94.3 123.5v2M94.9 123.5h.2M94.9 123.5v2M95.1 123.5h.2M95.1 123.5v2M95.2 127.5h7.3M95.2 125.5l-.5 30.5M95.3 123.5h2.3M95.3 123.5v2M97.2 125.5h-2M97.2 125.5l-.4 25.4"/>
<path d="M97.6 121.5v3.6l-.4 .4M102.5 127.4h1M102.5 127.4l1 .1M102.5 127.4l-4.4 23.5M102.6 121.5h1l-.1 5.9M102.6 121.5l-.1 5.9M103.5 127.5l-4.4 23.5M103.5 127.4h.1M103.5 127.4v.1M63.7 151a1 1 0 0 0 1 .8M64.7 150.9l-1 .1M64.7 150.9v.9"/>
<path d="M64.7 150.9h1.4M64.7 151.8h1.4M66.1 150.9h2M66.1 150.9v.9M66.1 151.8a2 2 0 0 1 2 2M68.2 156h.1M68.2 156l2 2h.4M70.6 156h-2.4M70.6 156v2M70.6 156h21.6M70.6 158h21.6M92.2 156h2.5"/>
<path d="M92.2 156v2M94.7 156l-2.1 2h-.4M94.7 156h.1M94.8 150.9h2M96.7 151.8a2 2 0 0 0-2 2M96.7 151.8h1.4M96.8 150.9l-.1 .9M96.8 150.9h1.3M98.1 150.9l1 .1M98.1 150.9v.9M99.1 151a1 1 0 0 1-1 .8"/>
<circle cx="81.4" cy="67.8" r="1.75"/>
<circle cx="239.6" cy="67.8" r="1.75"/>
<circle cx="71.4" cy="93.3" r="7"/>
<circle cx="71.4" cy="93.3" r="2.75"/>
<circle cx="71.4" cy="93.3" r="5"/>
<circle cx="91.4" cy="93.3" r="7"/>
<circle cx="91.4" cy="93.3" r="2.75"/>
<circle cx="91.4" cy="93.3" r="5"/>
<circle cx="229.6" cy="93.3" r="2.75"/>
<circle cx="249.6" cy="93.3" r="2.75"/>
</g>
<g font-size="7.2" fill="#191924">
<text x="74.1" y="11">1</text>
<text x="133.4" y="11.2">2</text>
<text x="193.7" y="11.3">3</text>
<text x="249.4" y="11.3">4</text>
<text x="4.8" y="70.9">b</text>
<text x="4.9" y="156.5">a</text>
</g>
<text font-size="5.6" fill="#191924" x="226.2" y="171.5">深圳市智能派科技有限公司</text>
<text font-size="4.2" fill="#191924" x="17.8" y="23.5">RMN</text>
<g font-size="4.1" fill="#00f">
<text x="78.1" y="48.9">44.41</text>
<text x="255.2" y="52">3.5</text>
<text x="116.1" y="79.1" transform="rotate(-90 116.1 79.1)">50.5</text>
<text x="239.3" y="114.9">20</text>
<text x="237.2" y="120.7">40.27</text>
</g>
<g font-size="3.9" fill="#191924">
<text x="231.2" y="176">Shenzhen Elegoo Technology Co.,Ltd</text>
<text x="276.1" y="194.2">A</text>
</g>
<g font-size="3.5" fill="#191924">
<text x="24" y="18.7">3.2</text>
<text x="204.6" y="185.5">Tensioner Cover Ⅱ</text>
<text x="245.8" y="185.4">ABS</text>
<text x="205.8" y="196.7">Neptune 3-SJ-011</text>
</g>
<text font-size="3.5" fill="#00f" x="22.2" y="188.9">1.Surface finish：None</text>
<g font-size="3.4" fill="#191924">
<text x="183.6" y="22">A</text>
<text x="183.8" y="27">B</text>
</g>
<text font-size="2.8" fill="#191924" x="250.5" y="194.2">1:1</text>
<g font-size="2.1" fill="#191924">
<text x="158.9" y="169.5">APPROVALS</text>
<text x="185" y="169.5">DATE</text>
<text x="156.7" y="174.2">DRAWN</text>
<text x="156.7" y="179.7">CHECKED</text>
<text x="156.8" y="185.4">ISSUED</text>
<text x="198.2" y="180.4">PART NAME</text>
<text x="238" y="180.4">MATERIAL</text>
<text x="197.8" y="191">DRAWING NO.</text>
<text x="239.7" y="191">SIZE</text>
<text x="246.3" y="191">SCALE</text>
<text x="262.4" y="191">REV.</text>
<text x="162.4" y="195.6">General Tolerance Reference</text>
<text x="240.5" y="194.1">A4</text>
<text x="169.8" y="200.2">GB/T 1804-m</text>
<text x="239.8" y="200.2">UNIT:</text>
<text x="251.6" y="200.2">MM</text>
<text x="262.9" y="200.2">SHEET 1 0F 1</text>
</g>
<g font-size="1.8" fill="#191924">
<text x="181.1" y="16.3">REV.</text>
<text x="193.1" y="16.3">DATE</text>
<text x="214.3" y="16.3">REVISION ORIGINOR</text>
<text x="257.5" y="16.3">SIGN</text>
<text x="275.1" y="16.3">ISSUED</text>
</g>
</svg>
